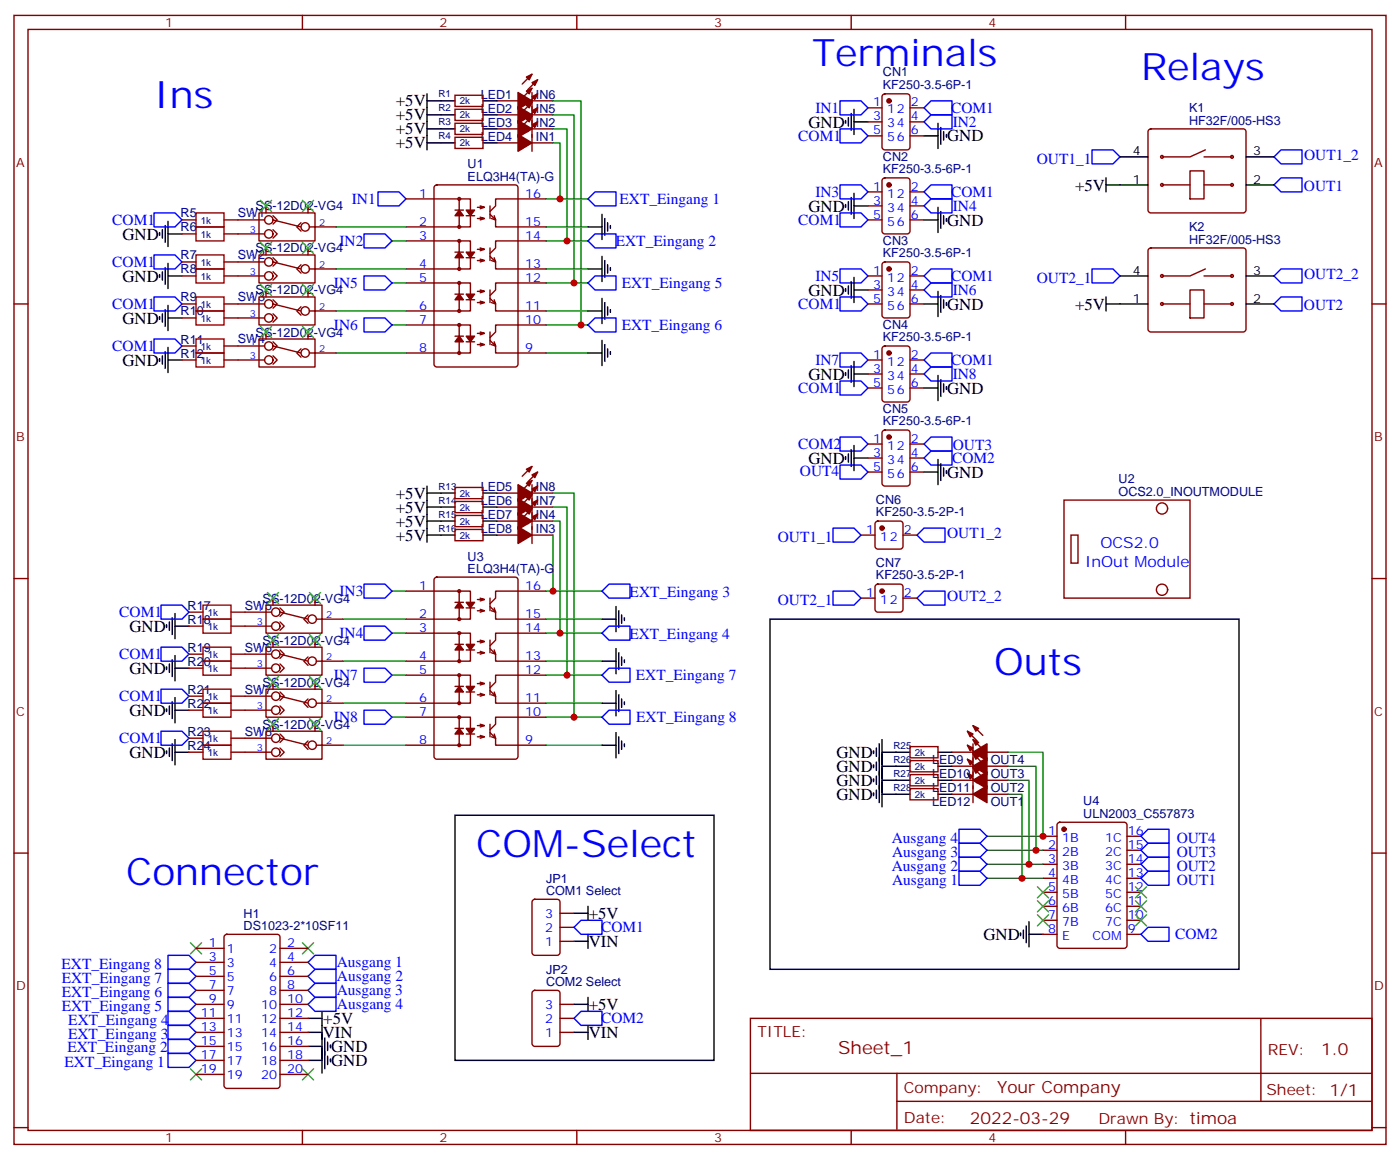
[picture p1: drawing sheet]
<svg xmlns="http://www.w3.org/2000/svg" width="353mm" height="292mm" viewBox="0 0 353 292" stroke-linecap="round" stroke-linejoin="round" font-family="sans-serif">
<g fill="none" stroke="#870000" stroke-width=".35">
<path d="M3.5 3.9h345.7v284.3h-345.7zM7.1 7.4h338.6v277.3h-338.6zM76.2 3.9v3.5M134.1 18.7l-2.5 2.5M145.3 3.9v3.5M214.5 3.9v3.5M283.6 3.9v3.5M114.7 34.6h7v2.8h-7zM114.7 31h7v2.9h-7zM114.7 27.5h7v2.8h-7zM114.7 24h7v2.8h-7zM125.2 25.4h5.3"/>
<path d="M125.2 28.9h5.3M125.2 32.5h5.3M125.2 36h5.3M134.1 23.3v14.8M134.1 25.4h5.2M134.1 28.9h5.2M134.1 22.2l-2.5 2.5M134.1 32.5h5.2M134.1 25.8l-2.5 2.4M134.1 36h5.2M134.1 29.3l-2.5 2.5M135.5 20.1l-2.5 2.5"/>
<path d="M135.5 23.6l-2.5 2.5M135.5 27.2l-2.5 2.4M135.5 30.7l-2.5 2.5M218.7 27.2h3.5M218.7 34.2h3.5M218.7 30.7h3.5M222.5 23.8l.5-.2h5.6a.71 .71 0 0 1 .7 .7l-.1 13-.6 .4h-5.6l-.5-.2-.3-.5v-12.7zM229.3 27.2h3.5M229.3 34.2h3.5M229.3 30.7h3.5M289.5 32.7l.5-.2h23.3a.71 .71 0 0 1 .7 .7v19.7l-.3 .5-.4 .2h-23.3l-.5-.2-.2-.5v-19.7zM303.4 39.5h7"/>
<path d="M303.7 37.7l-3.8 1.8h-7.1M45.9 55.4h3.5M45.9 58.9h3.5M56.4 55.4h10.3M56.4 58.9h10.3M65.3 53.6h14.1v7.1h-14.1zM67 51.9v1.7M68.8 54.3l1 1.1-1 1M68.8 57.9l1 1-1 1.1M68.8 55.4l7 1.8M75.8 56.1l-1 1.1 1 1M77.6 51.9v1.7"/>
<path d="M78 57.2h6.7M102.3 50.1h13.4v7.1h-13.4M109.6 46.8l.5-.2h19.7a.71 .71 0 0 1 .7 .7v44.7l-.7 .4h-19.7l-.5-.2-.2-.5v-44.4zM114.7 52.9h2.1M115.7 50.1h2.8v7.1h-2.8M117.5 54.3h2.1M121 51.9l1.1 .3h-1.8M121 54.7l1.1 .3h-1.8M122.1 52.2l-1.1 .4M122.1 55l-1.1 .4M123.5 54l1.4 1.4-.4-1.1M123.5 51.9v3.1"/>
<path d="M123.8 55l1.1 .4v1.8h12.7M137.6 50.1h-12.7v1.8l-1.4 1.4M218.7 55.4h3.5M218.7 48.3h3.5M218.7 51.9h3.5M222.5 45l.5-.2h5.6a.71 .71 0 0 1 .7 .7l-.1 13-.6 .4h-5.6l-.5-.2-.3-.5v-12.7zM229.3 55.4h3.5M229.3 48.3h3.5M229.3 51.9h3.5M292.8 46.6h7.1M299.9 43h3.5v7.1h-3.5zM303.4 46.6h7"/>
<path d="M3.5 76.6h3.6M45.9 76.6h3.5M45.9 66h3.5M45.9 69.5h3.5M56.4 76.6h10.3M56.4 66h10.3M56.4 69.5h10.3M65.3 64.2h14.1v7.1h-14.1zM65.3 74.8h14.1v7h-14.1zM67 62.4v1.8M67 73v1.8M68.8 64.9l1 1.1-1 1"/>
<path d="M68.8 68.4l1 1.1-1 1.1M68.8 75.5l1 1.1-1 1M68.8 79l1 1.1-1 1M68.8 66l7 1.7M68.8 76.6l7 1.7M75.8 66.7l-1 1 1 1.1M75.8 77.3l-1 1 1 1.1M77.6 62.4v1.8M77.6 73v1.8M78 67.7h6.7M78 78.3h6.7M102.3 60.7h13.4v7h-13.4"/>
<path d="M102.3 71.3h13.4v7h-13.4M114.7 63.5h2.1M114.7 74.1h2.1M115.7 60.7h2.8v7h-2.8M115.7 71.3h2.8v7h-2.8M117.5 64.9h2.1M117.5 75.5h2.1M121 62.4l1.1 .4h-1.8M121 65.3l1.1 .3h-1.8M121 73l1.1 .4h-1.8M121 75.8l1.1 .4h-1.8M122.1 62.8l-1.1 .3"/>
<path d="M122.1 65.6l-1.1 .4M122.1 73.4l-1.1 .3M122.1 76.2l-1.1 .4M123.5 64.6l1.4 1.4-.4-1.1M123.5 75.1l1.4 1.5-.4-1.1M123.5 62.4v3.2M123.5 73v3.2M123.8 65.6l1.1 .4v1.7h12.7M123.8 76.2l1.1 .4v1.7h12.7M137.6 60.7h-12.7v1.7l-1.4 1.5M137.6 71.3h-12.7v1.7l-1.4 1.4M218.7 76.6h3.5"/>
<path d="M218.7 69.5h3.5M218.7 73h3.5M222.5 66.2l.5-.2h5.6a.71 .71 0 0 1 .7 .7l-.1 12.9-.6 .5h-5.6l-.5-.3-.3-.4v-12.7zM229.3 76.6h3.5M229.3 69.5h3.5M229.3 73h3.5M289.5 62.6l.5-.2h23.3a.71 .71 0 0 1 .7 .7v19.8l-.3 .5-.4 .2h-23.3l-.5-.2-.2-.5v-19.8zM292.8 76.6h7.1M299.9 73h3.5v7.1h-3.5zM303.4 76.6h7M303.4 69.5h7M303.7 67.7l-3.8 1.8h-7.1"/>
<path d="M345.7 76.6h3.5M45.9 80.1h3.5M45.9 87.1h3.5M45.9 90.7h3.5M56.4 80.1h10.3M56.4 87.1h10.3M56.4 90.7h10.3M65.3 85.4h14.1v7h-14.1zM67 83.6v1.8M68.8 86.1l1 1-1 1.1M68.8 89.6l1 1.1-1 1M68.8 87.1l7 1.8"/>
<path d="M75.8 87.8l-1 1.1 1 1.1M77.6 83.6v1.8M78 88.9h6.7M102.3 81.8h13.4v7.1h-13.4M114.7 84.7h2.1M115.7 81.8h2.8v7.1h-2.8M117.5 86.1h2.1M121 83.6l1.1 .4h-1.8M121 86.4l1.1 .4h-1.8M122.1 84l-1.1 .3M122.1 86.8l-1.1 .3M123.5 85.7l1.4 1.4-.4-1"/>
<path d="M123.5 83.6v3.2M123.8 86.8l1.1 .3v1.8h12.7M137.6 81.8h-12.7v1.8l-1.4 1.4M218.7 90.7h3.5M218.7 97.7h3.5M218.7 94.2h3.5M222.5 87.3l.5-.2h5.6a.71 .71 0 0 1 .7 .7l-.1 13-.6 .4h-5.6l-.5-.2-.3-.5v-12.7zM229.3 90.7h3.5M229.3 97.7h3.5M229.3 94.2h3.5M134.1 117.5l-2.5 2.4M135.5 118.9l-2.5 2.5"/>
<path d="M218.7 111.8h3.5M218.7 118.9h3.5M218.7 115.4h3.5M222.5 108.5l.5-.2h5.6a.71 .71 0 0 1 .7 .7l-.1 13-.6 .4h-5.6l-.5-.2-.3-.5v-12.7zM229.3 111.8h3.5M229.3 118.9h3.5M229.3 115.4h3.5M114.7 133.4h7v2.8h-7zM114.7 129.8h7v2.8h-7zM114.7 126.3h7v2.8h-7zM114.7 122.8h7v2.8h-7zM125.2 134.8h5.3"/>
<path d="M125.2 131.2h5.3M125.2 127.7h5.3M125.2 124.2h5.3M134.1 134.8h5.2M134.1 128.1l-2.5 2.4M134.1 122.1v14.8M134.1 131.2h5.2M134.1 124.5l-2.5 2.5M134.1 127.7h5.2M134.1 121l-2.5 2.5M134.1 124.2h5.2M135.5 129.5l-2.5 2.4"/>
<path d="M135.5 125.9l-2.5 2.5M135.5 122.4l-2.5 2.5M217 134.8h3.5M220.7 131.4l.5-.2h5.6a.71 .71 0 0 1 .7 .7v5.7l-.2 .5-.5 .2h-5.6l-.5-.2-.2-.5v-5.7zM227.5 134.8h3.6M268.1 125.9h31.8v24.7h-31.8zM269.9 134.8h1.7v7h-1.7zM3.5 145.7h3.6M47.6 154.2h3.6M47.6 157.7h3.6M58.2 154.2h10.2M58.2 157.7h10.2"/>
<path d="M67 152.4h14.1v7.1h-14.1zM68.8 150.6v1.8M70.6 153.1l1 1.1-1 1M70.6 156.6l1 1.1-1 1.1M70.6 154.2l7 1.7M77.6 154.9l-1 1 1 1.1M79.4 150.6v1.8M79.7 155.9h6.7M102.3 148.9h13.4v7h-13.4M102.3 159.5h13.4v7h-13.4M109.6 145.6l.5-.3h19.7a.71 .71 0 0 1 .7 .8v44.7l-.7 .4h-19.7l-.5-.2-.2-.5v-44.4zM114.7 151.7h2.1"/>
<path d="M115.7 148.9h2.8v7h-2.8M115.7 159.5h2.8v7h-2.8M117.5 153.1h2.1M121 150.6l1.1 .4h-1.8M121 153.5l1.1 .3h-1.8M122.1 151l-1.1 .3M122.1 153.8l-1.1 .4M123.5 152.8l1.4 1.4-.4-1.1M123.5 150.6v3.2M123.8 153.8l1.1 .4v1.7h12.7M137.6 148.9h-12.7v1.7l-1.4 1.4M137.6 159.5h-12.7v1.7l-1.4 1.4"/>
<path d="M217 150.6h3.5M220.7 147.3l.5-.2h5.6a.71 .71 0 0 1 .7 .7v5.7l-.2 .5-.5 .2h-5.6l-.5-.3-.2-.4v-5.7zM227.5 150.6h3.6M345.7 145.7h3.5M47.6 175.3h3.6M47.6 178.9h3.6M47.6 164.7h3.6M47.6 168.3h3.6M58.2 175.3h10.2M58.2 178.9h10.2M58.2 164.7h10.2M58.2 168.3h10.2"/>
<path d="M67 173.6h14.1v7h-14.1zM67 163h14.1v7h-14.1zM68.8 161.2v1.8M68.8 171.8v1.8M70.6 174.3l1 1-1 1.1M70.6 177.8l1 1.1-1 1M70.6 163.7l1 1-1 1.1M70.6 167.2l1 1.1-1 1M70.6 175.3l7 1.8M70.6 164.7l7 1.8M77.6 176l-1 1.1 1 1.1M77.6 165.5l-1 1 1 1.1"/>
<path d="M79.4 161.2v1.8M79.4 171.8v1.8M79.7 166.5h6.7M79.7 177.1h6.7M102.3 170h13.4v7.1h-13.4M114.7 162.3h2.1M114.7 172.9h2.1M115.7 170h2.8v7.1h-2.8M117.5 163.7h2.1M117.5 174.3h2.1M121 161.2l1.1 .4h-1.8M121 164l1.1 .4h-1.8"/>
<path d="M121 171.8l1.1 .4h-1.8M121 174.6l1.1 .4h-1.8M122.1 161.6l-1.1 .3M122.1 164.4l-1.1 .3M122.1 172.2l-1.1 .3M122.1 175l-1.1 .3M123.5 163.3l1.4 1.4-.4-1M123.5 173.9l1.4 1.4-.4-1M123.5 161.2v3.2M123.5 171.8v3.2M123.8 164.4l1.1 .3v1.8h12.7M123.8 175l1.1 .3v1.8h12.7"/>
<path d="M137.6 170h-12.7v1.8l-1.4 1.4M47.6 189.4h3.6M47.6 185.9h3.6M58.2 189.4h10.2M58.2 185.9h10.2M67 184.2h14.1v7h-14.1zM68.8 182.4v1.8M70.6 184.9l1 1-1 1.1M70.6 188.4l1 1-1 1.1M70.6 185.9l7 1.8M77.6 186.6l-1 1.1 1 1M79.4 182.4v1.8"/>
<path d="M79.7 187.7h6.7M102.3 180.6h13.4v7.1h-13.4M114.7 183.4h2.1M115.7 180.6h2.8v7.1h-2.8M117.5 184.9h2.1M121 182.4l1.1 .3h-1.8M121 185.2l1.1 .4h-1.8M122.1 182.7l-1.1 .4M122.1 185.6l-1.1 .3M123.5 184.5l1.4 1.4-.4-1M123.5 182.4v3.2M123.8 185.6l1.1 .3v1.8h12.7"/>
<path d="M137.6 180.6h-12.7v1.8l-1.4 1.4M229.3 198.6h7.1v2.8h-7.1zM229.3 195.1h7.1v2.8h-7.1zM229.3 191.6h7.1v2.8h-7.1zM229.3 188h7.1v2.9h-7.1zM239.9 196.5h5.3M239.9 193h5.3M239.9 189.4h5.3M243.8 194.7l2.4 2.5M243.8 191.2l2.4 2.5M243.8 187.7l2.4 2.4M243.8 184.2l2.4 2.4"/>
<path d="M245.2 193.3l2.4 2.5M245.2 187.3v14.8M245.2 189.8l2.4 2.5M245.2 186.3l2.4 2.4M245.2 182.7l2.4 2.5M248.7 196.5h5.3M248.7 193h5.3M248.7 189.4h5.3M3.5 214.8h3.6M239.9 200h5.3M248.7 200h5.3M262.8 210.6h3.5"/>
<path d="M262.8 214.1h3.5M262.8 217.7h3.5M266.6 207.3l.5-.2h16.2a.71 .71 0 0 1 .7 .7l-.1 30.6-.6 .4h-16.2l-.5-.2-.3-.5v-30.3zM284 210.6h3.5M284 214.1h3.5M284 217.7h3.5M345.7 214.8h3.5M49.4 238.8h7M56.7 235.5l.4-.2h12.7a.71 .71 0 0 1 .8 .7l-.1 37.7-.7 .4h-12.7l-.4-.2-.3-.5v-37.4zM70.6 238.8h7M134.3 226.7l.5-.2h5.6a.71 .71 0 0 1 .7 .7l-.1 13-.6 .4h-5.6l-.5-.2-.2-.5v-12.7zM141.1 230h3.5"/>
<path d="M141.1 237.1h3.5M141.1 233.5h3.5M262.8 221.2h3.5M262.8 224.7h3.5M262.8 228.2h3.5M262.8 231.8h3.5M262.8 235.3h3.5M284 221.2h3.5M284 224.7h3.5M284 228.2h3.5M284 231.8h3.5M284 235.3h3.5"/>
<path d="M49.4 252.9h7M49.4 260h7M49.4 256.5h7M49.4 242.4h7M49.4 245.9h7M49.4 249.4h7M70.6 252.9h7M70.6 260h7M70.6 256.5h7M70.6 242.4h7M70.6 245.9h7M70.6 249.4h7"/>
<path d="M134.3 249.6l.5-.2h5.6a.71 .71 0 0 1 .7 .7l-.1 13-.6 .4h-5.6l-.5-.2-.2-.5v-12.7zM141.1 252.9h3.5M141.1 260h3.5M141.1 256.5h3.5M189.1 256.5h156.6v28.2h-156.6zM317.7 256.5v20.9M49.4 263.5h7M49.4 267.1h7M49.4 270.6h7M70.6 263.5h7M70.6 267.1h7M70.6 270.6h7"/>
<path d="M189.1 270.3h156.5M226 277.4h119.6M226 270.3v14.1M3.5 284h3.6M76.2 284.7v3.5M145.3 284.7v3.5M214.5 284.7v3.5M283.6 284.7v3.5M345.7 284h3.5"/>
<circle cx="292.8" cy="39.5" r=".35"/>
<circle cx="310.4" cy="39.5" r=".35"/>
<circle cx="67.7" cy="55.4" r="1.06"/>
<circle cx="67.7" cy="58.9" r="1.06"/>
<circle cx="76.9" cy="57.1" r="1.06"/>
<circle cx="115.7" cy="57.2" r=".35"/>
<circle cx="115.7" cy="50.1" r=".35"/>
<circle cx="292.8" cy="46.6" r=".35"/>
<circle cx="310.4" cy="46.6" r=".35"/>
<circle cx="67.7" cy="69.5" r="1.06"/>
<circle cx="67.7" cy="66" r="1.06"/>
<circle cx="67.7" cy="76.6" r="1.06"/>
<circle cx="76.9" cy="67.7" r="1.06"/>
<circle cx="76.9" cy="78.3" r="1.06"/>
<circle cx="115.7" cy="71.3" r=".35"/>
<circle cx="115.7" cy="60.7" r=".35"/>
<circle cx="115.7" cy="78.3" r=".35"/>
<circle cx="115.7" cy="67.7" r=".35"/>
<circle cx="292.8" cy="76.6" r=".35"/>
<circle cx="292.8" cy="69.5" r=".35"/>
<circle cx="310.4" cy="69.5" r=".35"/>
<circle cx="310.4" cy="76.6" r=".35"/>
<circle cx="67.7" cy="87.1" r="1.06"/>
<circle cx="67.7" cy="90.7" r="1.06"/>
<circle cx="67.7" cy="80.1" r="1.06"/>
<circle cx="76.9" cy="88.9" r="1.06"/>
<circle cx="115.7" cy="88.9" r=".35"/>
<circle cx="115.7" cy="81.8" r=".35"/>
<circle cx="292.8" cy="128.1" r="1.41"/>
<circle cx="69.5" cy="157.7" r="1.06"/>
<circle cx="69.5" cy="154.2" r="1.06"/>
<circle cx="78.7" cy="155.9" r="1.06"/>
<circle cx="115.7" cy="159.5" r=".35"/>
<circle cx="115.7" cy="155.9" r=".35"/>
<circle cx="115.7" cy="148.9" r=".35"/>
<circle cx="292.8" cy="148.5" r="1.41"/>
<circle cx="69.5" cy="175.3" r="1.06"/>
<circle cx="69.5" cy="164.7" r="1.06"/>
<circle cx="69.5" cy="168.3" r="1.06"/>
<circle cx="69.5" cy="178.9" r="1.06"/>
<circle cx="78.7" cy="177.1" r="1.06"/>
<circle cx="78.7" cy="166.5" r="1.06"/>
<circle cx="115.7" cy="177.1" r=".35"/>
<circle cx="115.7" cy="170" r=".35"/>
<circle cx="115.7" cy="166.5" r=".35"/>
<circle cx="69.5" cy="185.9" r="1.06"/>
<circle cx="69.5" cy="189.4" r="1.06"/>
<circle cx="78.7" cy="187.7" r="1.06"/>
<circle cx="115.7" cy="187.7" r=".35"/>
<circle cx="115.7" cy="180.6" r=".35"/>
</g>
<g fill="none" stroke="#008700" stroke-width=".35">
<path d="M139.3 25.4h7.1v56.4M139.3 28.9h5.3v42.4M139.3 32.5h3.6v28.2M139.3 36h1.8v14.1h-3.5M84.7 57.2h17.6M137.6 57.2h10.6M141.1 50.1h7.1M84.7 78.3h17.6M84.7 67.7h17.6M98.8 71.3h3.5M98.8 60.7h3.5M137.6 78.3h10.6"/>
<path d="M137.6 71.3h10.6M137.6 67.7h10.6M137.6 60.7h10.6M84.7 88.9h17.6M98.8 81.8h3.5M137.6 88.9h10.6M137.6 81.8h10.6M139.3 134.8v14.1h-1.7M139.3 131.2h1.8v28.3M139.3 127.7h3.6v42.3M139.3 124.2h5.3v56.4M86.4 155.9h15.9"/>
<path d="M98.8 159.5h3.5M98.8 148.9h3.5M137.6 159.5h14.1M137.6 155.9h14.1M139.3 148.9h12.4M86.4 177.1h15.9M86.4 166.5h15.9M98.8 170h3.5M137.6 177.1h14.1M137.6 170h14.1M137.6 166.5h14.1M86.4 187.7h15.9"/>
<path d="M98.8 180.6h3.5M137.6 187.7h14.1M137.6 180.6h14.1M254 189.4h8.8v21.2h-14.1M254 193h7.1v21.1M254 196.5h5.3v21.2M248.7 217.7h14.1M248.7 214.1h14.1M254 200h3.5v21.2M248.7 221.2h14.1"/>
</g>
<g fill="none" stroke="#00f" stroke-width=".35">
<path d="M211.7 25.4h5.3l1.7 1.8-1.7 1.7h-5.3zM211.7 32.5h5.3l1.7 1.7-1.7 1.8h-5.3zM232.8 27.2l1.8-1.8h5.3v3.5h-5.3zM232.8 30.7l1.8-1.8h5.3v3.6h-5.3zM275.2 37.7h5.3l1.7 1.8-1.7 1.8h-5.3zM321 39.5l1.8-1.8h5.3v3.6h-5.3zM38.8 53.6h5.3l1.8 1.8-1.8 1.8h-5.3zM91.7 58.9h5.3l1.8 1.8-1.8 1.7h-5.3zM95.2 48.3h5.3l1.8 1.8-1.8 1.8h-5.3zM149.9 48.3h5.3v3.6h-5.3l-1.7-1.8zM149.9 58.9h5.3v3.5h-5.3l-1.7-1.7zM211.7 46.6h5.3l1.7 1.7-1.7 1.8h-5.3z"/>
<path d="M211.7 53.6h5.3l1.7 1.8-1.7 1.8h-5.3zM232.8 51.9l1.8-1.8h5.3v3.5h-5.3zM234.6 46.6h5.3v3.5h-5.3l-1.8-1.8zM322.8 44.8h5.3v3.5h-5.3l-1.8-1.7zM38.8 74.8h5.3l1.8 1.8-1.8 1.7h-5.3zM38.8 64.2h5.3l1.8 1.8-1.8 1.7h-5.3zM91.7 69.5h5.3l1.8 1.8-1.8 1.7h-5.3zM149.9 69.5h5.3v3.5h-5.3l-1.7-1.7zM211.7 67.7h5.3l1.7 1.8-1.7 1.8h-5.3zM211.7 74.8h5.3l1.7 1.8-1.7 1.7h-5.3zM232.8 73l1.8-1.7h5.3v3.5h-5.3zM234.6 67.7h5.3v3.6h-5.3l-1.8-1.8z"/>
<path d="M275.2 67.7h5.3l1.7 1.8-1.7 1.8h-5.3zM321 69.5l1.8-1.8h5.3v3.6h-5.3zM322.8 74.8h5.3v3.5h-5.3l-1.8-1.7zM38.8 85.4h5.3l1.8 1.7-1.8 1.8h-5.3zM91.7 80.1h5.3l1.8 1.7-1.8 1.8h-5.3zM149.9 80.1h5.3v3.5h-5.3l-1.7-1.8zM211.7 88.9h5.3l1.7 1.8-1.7 1.7h-5.3zM211.7 96h5.3l1.7 1.7-1.7 1.8h-5.3zM232.8 94.2l1.8-1.8h5.3v3.6h-5.3zM234.6 88.9h5.3v3.5h-5.3l-1.8-1.7zM211.7 110.1h5.3l1.7 1.7-1.7 1.8h-5.3zM211.7 117.1h5.3l1.7 1.8-1.7 1.8h-5.3z"/>
<path d="M232.8 115.4l1.8-1.8h5.3v3.5h-5.3zM234.6 110.1h5.3v3.5h-5.3l-1.8-1.8zM209.9 133h5.3l1.8 1.8-1.8 1.7h-5.3zM231.1 134.8l1.7-1.8h5.3v3.5h-5.3zM40.6 152.4h5.3l1.7 1.8-1.7 1.7h-5.3zM91.7 147.1h5.3l1.8 1.8-1.8 1.7h-5.3zM91.7 157.7h5.3l1.8 1.8-1.8 1.7h-5.3zM153.5 147.1h5.2v3.5h-5.2l-1.8-1.7zM153.5 157.7h5.2v3.5h-5.2l-1.8-1.7zM209.9 148.9h5.3l1.8 1.7-1.8 1.8h-5.3zM231.1 150.6l1.7-1.7h5.3v3.5h-5.3zM40.6 173.6h5.3l1.7 1.7-1.7 1.8h-5.3z"/>
<path d="M40.6 163h5.3l1.7 1.7-1.7 1.8h-5.3zM91.7 178.9h5.3l1.8 1.7-1.8 1.8h-5.3zM91.7 168.3h5.3l1.8 1.7-1.8 1.8h-5.3zM153.5 168.3h5.2v3.5h-5.2l-1.8-1.8zM153.5 178.9h5.2v3.5h-5.2l-1.8-1.8zM40.6 184.2h5.3l1.7 1.7-1.7 1.8h-5.3zM241.7 219.4h5.2l1.8 1.8-1.8 1.8h-5.2zM241.7 215.9h5.2l1.8 1.8-1.8 1.7h-5.2zM241.7 212.4h5.2l1.8 1.7-1.8 1.8h-5.2zM241.7 208.8h5.2l1.8 1.8-1.8 1.8h-5.2zM287.5 217.7l1.8-1.8h5.3v3.5h-5.3zM287.5 214.1l1.8-1.7h5.3v3.5h-5.3z"/>
<path d="M289.3 219.4h5.3v3.6h-5.3l-1.8-1.8zM289.3 208.8h5.3v3.6h-5.3l-1.8-1.8zM144.6 233.5l1.8-1.7h5.3v3.5h-5.3zM287.5 235.3l1.8-1.8h5.3v3.6h-5.3zM42.3 258.2h5.3l1.8 1.8-1.8 1.8h-5.3zM42.3 254.7h5.3l1.8 1.8-1.8 1.7h-5.3zM42.3 251.2h5.3l1.8 1.7-1.8 1.8h-5.3zM42.3 247.7h5.3l1.8 1.7-1.8 1.8h-5.3zM42.3 244.1h5.3l1.8 1.8-1.8 1.8h-5.3zM42.3 240.6h5.3l1.8 1.8-1.8 1.7h-5.3zM79.4 247.7h5.3v3.5h-5.3l-1.8-1.8zM79.4 251.2h5.3v3.5h-5.3l-1.8-1.8z"/>
<path d="M79.4 244.1h5.3v3.6h-5.3l-1.8-1.8zM79.4 240.6h5.3v3.5h-5.3l-1.8-1.7zM146.4 254.7h5.3v3.5h-5.3l-1.8-1.7zM42.3 265.3h5.3l1.8 1.8-1.8 1.7h-5.3zM42.3 261.8h5.3l1.8 1.7-1.8 1.8h-5.3z"/>
</g>
<g fill="none" stroke="#000" stroke-width=".35">
<path d="M107.6 36h7.1M107.6 32.5h7.1M107.6 28.9h7.1M107.6 25.4h7.1M107.6 23.6v14.1M121.7 36h3.5M121.7 32.5h3.5M121.7 28.9h3.5M121.7 25.4h3.5M213.1 30.3v.7M213.8 29.6v2.2M214.5 28.6v4.2"/>
<path d="M215.2 27.5v6.4M215.2 30.7h3.5M232.8 34.2h3.6M236.4 31v6.4M237.1 32.1v4.2M237.8 33.2v2.1M238.5 33.9v.7M282.2 39.5h7.1M314 39.5h7M40.2 58.6v.7M40.9 57.9v2.1M41.6 56.8v4.2"/>
<path d="M42.3 55.7v6.4M42.3 58.9h3.6M148.2 57.2h3.5M151.7 54v6.3M152.4 55v4.3M153.1 56.1v2.1M153.8 56.8v.7M213.1 51.5v.7M213.8 50.8v2.1M214.5 49.7v4.3M215.2 51.9h3.5M215.2 48.7v6.3"/>
<path d="M232.8 55.4h3.6M236.4 52.2v6.4M237.1 53.3v4.2M237.8 54.3v2.1M238.5 55v.7M278.7 44.8v3.5M278.7 46.6h10.6M314 46.6h7M40.2 69.1v.8M40.2 79.7v.7M40.9 68.4v2.2M40.9 79v2.1"/>
<path d="M41.6 67.4v4.2M41.6 78v4.2M42.3 69.5h3.6M42.3 66.3v6.4M42.3 76.9v6.4M148.2 78.3h3.5M148.2 67.7h3.5M151.7 64.6v6.3M151.7 75.1v6.4M152.4 65.6v4.3M152.4 76.2v4.2M153.1 66.7v2.1"/>
<path d="M153.1 77.3v2.1M153.8 67.4v.7M153.8 78v.7M213.1 72.7v.7M213.8 72v2.1M214.5 70.9v4.2M215.2 69.9v6.3M215.2 73h3.5M232.8 76.6h3.6M236.4 73.4v6.3M237.1 74.4v4.3M237.8 75.5v2.1"/>
<path d="M238.5 76.2v.7M278.7 76.6h10.6M278.7 74.8v3.5M282.2 69.5h7.1M314 76.6h7M314 69.5h7M40.2 90.3v.7M40.9 89.6v2.1M41.6 88.5v4.3M42.3 90.7h3.6M42.3 87.5v6.3M42.3 80.1h3.6"/>
<path d="M148.2 88.9h3.5M151.7 85.7v6.4M152.4 86.8v4.2M153.1 87.8v2.2M153.8 88.5v.8M213.1 93.8v.7M213.8 93.1v2.2M214.5 92.1v4.2M215.2 91v6.4M215.2 94.2h3.5M232.8 97.7h3.6M236.4 94.5v6.4"/>
<path d="M237.1 95.6v4.2M237.8 96.7v2.1M238.5 97.4v.7M213.1 115v.7M213.8 114.3v2.1M214.5 113.2v4.3M215.2 112.2v6.3M215.2 115.4h3.5M232.8 118.9h3.6M236.4 115.7v6.4M237.1 116.8v4.2M237.8 117.8v2.1"/>
<path d="M238.5 118.5v.7M107.6 122.4v14.1M107.6 134.8h7.1M107.6 131.2h7.1M107.6 127.7h7.1M107.6 124.2h7.1M121.7 134.8h3.5M121.7 131.2h3.5M121.7 127.7h3.5M121.7 124.2h3.5M42 157.3v.7M42.7 156.6v2.2"/>
<path d="M43.4 155.6v4.2M44.1 154.5v6.4M44.1 157.7h3.5M151.7 155.9h3.5M155.2 152.8v6.3M155.9 153.8v4.2M156.6 154.9v2.1M157.3 155.6v.7M194 155.9h118.2v88.2h-118.2zM42 167.9v.7M42 178.5v.7M42.7 167.2v2.1"/>
<path d="M42.7 177.8v2.1M43.4 166.2v4.2M43.4 176.7v4.3M44.1 165.1v6.4M44.1 175.7v6.3M44.1 178.9h3.5M44.1 168.3h3.5M151.7 166.5h3.5M151.7 177.1h3.5M155.2 163.3v6.4M155.2 173.9v6.4M155.9 164.4v4.2"/>
<path d="M155.9 175v4.2M156.6 165.5v2.1M156.6 176v2.2M157.3 166.2v.7M157.3 176.7v.7M42 189.1v.7M42.7 188.4v2.1M43.4 187.3v4.3M44.1 189.4h3.5M44.1 186.3v6.3M151.7 187.7h3.5M155.2 184.5v6.4"/>
<path d="M155.9 185.6v4.2M156.6 186.6v2.1M157.3 187.3v.7M220.1 189.1v.7M220.1 192.6v.7M220.1 196.1v.8M220.1 199.7v.7M220.8 188.4v2.1M220.8 191.9v2.1M220.8 195.4v2.2M220.8 199v2.1M221.5 187.3v14.8"/>
<path d="M222.2 189.4h7.1M222.2 186.3v16.9M222.2 193h7.1M222.2 196.5h7.1M236.4 189.4h3.5M236.4 193h3.5M236.4 196.5h3.5M114.7 205.3h65.2v61.8h-65.2zM222.2 200h7.1M236.4 200h3.5M144.6 237.1h3.6M144.6 230h3.6"/>
<path d="M148.2 228.2v3.6M148.2 235.3v3.5M257.2 235v.7M257.9 234.2v2.2M258.6 233.2v4.2M259.3 235.3h3.5M259.3 232.1v6.4M77.6 260h3.5M77.6 256.5h3.5M81.1 254.7v15.5M144.6 252.9h3.6M144.6 260h3.6"/>
<path d="M148.2 251.2v3.5M148.2 258.2v3.6M77.6 263.5h3.5M77.6 267.1h3.5M81.8 261.4v7.8M82.5 262.5v2.1M82.5 266v2.1M83.3 263.2v.7M83.3 266.7v.7"/>
</g>
<g fill="#870000" stroke="#870000" stroke-width=".35">
<path d="M245.2 200l3.5-2.1v4.2z"/>
<path d="M243.8 194.7l1.4 .7-.7 .7z"/>
<path d="M245.2 193.3l1.4 .7-.7 .7z"/>
<path d="M245.2 196.5l3.5-2.1v4.2z"/>
<path d="M243.8 191.2l1.4 .7-.7 .7z"/>
<path d="M245.2 189.8l1.4 .7-.7 .7z"/>
<path d="M245.2 193l3.5-2.1v4.2z"/>
<path d="M243.8 187.7l1.4 .7-.7 .7z"/>
<path d="M245.2 186.3l1.4 .7-.7 .7z"/>
<path d="M245.2 189.4l3.5-2.1v4.3z"/>
<path d="M243.8 184.2l1.4 .7-.7 .7z"/>
<path d="M245.2 182.7l1.4 .7-.7 .8z"/>
<path d="M130.5 132.6l3.6 2.2-3.6 2.1z"/>
<path d="M134.1 130.2l1.4-.7-.7 1.4z"/>
<path d="M132.6 128.8l1.5-.7-.8 1.4z"/>
<path d="M130.5 129.1l3.6 2.1-3.6 2.2z"/>
<path d="M134.1 126.6l1.4-.7-.7 1.5z"/>
<path d="M132.6 125.2l1.5-.7-.8 1.4z"/>
<path d="M130.5 125.6l3.6 2.1-3.6 2.1z"/>
<path d="M134.1 123.1l1.4-.7-.7 1.4z"/>
<path d="M132.6 121.7l1.5-.7-.8 1.4z"/>
<path d="M130.5 122.1l3.6 2.1-3.6 2.1z"/>
<path d="M134.1 119.6l1.4-.7-.7 1.4z"/>
<path d="M132.6 118.2l1.5-.7-.8 1.4z"/>
<path d="M130.5 23.3l3.6 2.1-3.6 2.1z"/>
<path d="M134.1 20.8l1.4-.7-.7 1.4z"/>
<path d="M132.6 19.4l1.5-.7-.8 1.4z"/>
<path d="M130.5 26.8l3.6 2.1-3.6 2.1z"/>
<path d="M134.1 24.3l1.4-.7-.7 1.4z"/>
<path d="M132.6 22.9l1.5-.7-.8 1.4z"/>
<path d="M130.5 30.3l3.6 2.2-3.6 2.1z"/>
<path d="M134.1 27.9l1.4-.7-.7 1.4z"/>
<path d="M132.6 26.5l1.5-.7-.8 1.4z"/>
<path d="M130.5 33.9l3.6 2.1-3.6 2.1z"/>
<path d="M134.1 31.4l1.4-.7-.7 1.4z"/>
<path d="M132.6 30l1.5-.7-.8 1.4z"/>
<path d="M115.7 151.7l1.1 1.4h-2.1z"/>
<path d="M117.5 151.7h2.1l-1.1 1.4z"/>
<path d="M115.7 162.3l1.1 1.4h-2.1z"/>
<path d="M117.5 162.3h2.1l-1.1 1.4z"/>
<path d="M115.7 172.9l1.1 1.4h-2.1z"/>
<path d="M117.5 172.9h2.1l-1.1 1.4z"/>
<path d="M115.7 183.4l1.1 1.5h-2.1z"/>
<path d="M117.5 183.4h2.1l-1.1 1.5z"/>
<path d="M115.7 52.9l1.1 1.4h-2.1z"/>
<path d="M117.5 52.9h2.1l-1.1 1.4z"/>
<path d="M115.7 63.5l1.1 1.4h-2.1z"/>
<path d="M117.5 63.5h2.1l-1.1 1.4z"/>
<path d="M115.7 74.1l1.1 1.4h-2.1z"/>
<path d="M117.5 74.1h2.1l-1.1 1.4z"/>
<path d="M115.7 84.7l1.1 1.4h-2.1z"/>
<path d="M117.5 84.7h2.1l-1.1 1.4z"/>
<circle cx="268.1" cy="208.8" r=".53"/>
<circle cx="224" cy="25.4" r=".53"/>
<circle cx="224" cy="46.6" r=".53"/>
<circle cx="224" cy="67.7" r=".53"/>
<circle cx="224" cy="88.9" r=".53"/>
<circle cx="224" cy="110.1" r=".53"/>
<circle cx="222.2" cy="133" r=".53"/>
<circle cx="222.2" cy="148.9" r=".53"/>
</g>
<g fill="none" stroke="#3c3" stroke-width=".35">
<path d="M65.6 50.4l2.8 2.9M68.4 50.4l-2.8 2.9M76.2 50.4l2.8 2.9M79 50.4l-2.8 2.9M65.6 61l2.8 2.9M65.6 71.6l2.8 2.8M68.4 61l-2.8 2.9M68.4 71.6l-2.8 2.8M76.2 61l2.8 2.9M76.2 71.6l2.8 2.8M79 61l-2.8 2.9M79 71.6l-2.8 2.8"/>
<path d="M65.6 82.2l2.8 2.8M68.4 82.2l-2.8 2.8M76.2 82.2l2.8 2.8M79 82.2l-2.8 2.8M67.4 149.2l2.8 2.8M67.4 159.8l2.8 2.8M70.2 149.2l-2.8 2.8M70.2 159.8l-2.8 2.8M78 159.8l2.8 2.8M78 149.2l2.8 2.8M80.8 149.2l-2.8 2.8M80.8 159.8l-2.8 2.8"/>
<path d="M67.4 170.4l2.8 2.8M70.2 170.4l-2.8 2.8M78 170.4l2.8 2.8M80.8 170.4l-2.8 2.8M67.4 181l2.8 2.8M70.2 181l-2.8 2.8M78 181l2.8 2.8M80.8 181l-2.8 2.8M48 237.4l2.8 2.8M50.8 237.4l-2.8 2.8M76.2 237.4l2.8 2.8M79 237.4l-2.8 2.8"/>
<path d="M261.4 230.4l2.8 2.8M261.4 223.3l2.8 2.8M261.4 226.8l2.8 2.9M264.2 230.4l-2.8 2.8M264.2 223.3l-2.8 2.8M264.2 226.8l-2.8 2.9M286.1 230.4l2.8 2.8M286.1 223.3l2.8 2.8M286.1 226.8l2.8 2.9M288.9 230.4l-2.8 2.8M288.9 223.3l-2.8 2.8M288.9 226.8l-2.8 2.9"/>
<path d="M48 269.2l2.8 2.8M50.8 269.2l-2.8 2.8M76.2 269.2l2.8 2.8M79 269.2l-2.8 2.8"/>
</g>
<g fill="none" stroke="#a10000" stroke-width=".35">
<path d="M49.4 53.6h7v3.6h-7zM49.4 57.2h7v3.5h-7zM49.4 64.2h7v3.5h-7zM49.4 67.7h7v3.6h-7zM49.4 74.8h7v3.5h-7zM49.4 78.3h7v3.5h-7zM49.4 85.4h7v3.5h-7zM49.4 88.9h7v3.5h-7zM51.2 152.4h7v3.5h-7zM51.2 155.9h7v3.6h-7zM51.2 163h7v3.5h-7zM51.2 166.5h7v3.5h-7z"/>
<path d="M51.2 173.6h7v3.5h-7zM51.2 177.1h7v3.5h-7zM51.2 184.2h7v3.5h-7zM51.2 187.7h7v3.5h-7z"/>
</g>
<g fill="#c00">
<circle cx="262.8" cy="210.6" r=".88"/>
<circle cx="261.1" cy="214.1" r=".88"/>
<circle cx="259.3" cy="217.7" r=".88"/>
<circle cx="257.5" cy="221.2" r=".88"/>
<circle cx="139.3" cy="148.9" r=".88"/>
<circle cx="141.1" cy="159.5" r=".88"/>
<circle cx="142.9" cy="170" r=".88"/>
<circle cx="144.6" cy="180.6" r=".88"/>
<circle cx="144.6" cy="71.3" r=".88"/>
<circle cx="142.9" cy="60.7" r=".88"/>
<circle cx="141.1" cy="50.1" r=".88"/>
<circle cx="146.4" cy="81.8" r=".88"/>
</g>
<g font-size="9.5" fill="#00f">
<text x="204.6" y="16.6">Terminals</text>
<text x="287.5" y="20.1">Relays</text>
<text x="38.8" y="27.2">Ins</text>
<text x="250.5" y="170">Outs</text>
<text x="119.9" y="215.9">COM-Select</text>
<text x="31.7" y="223">Connector</text>
</g>
<text font-size="4.6" fill="#800" x="211.2" y="265.5">Sheet_1</text>
<g font-size="4.2">
<text x="99.7" y="26.8">+5V</text>
<text x="99.7" y="30.3">+5V</text>
<text x="99.7" y="33.9">+5V</text>
<text x="203.7" y="32.1">GND</text>
<text x="238.7" y="35.6">GND</text>
<text x="99.7" y="37.4">+5V</text>
<text x="270.9" y="48">+5V</text>
<text x="203.7" y="53.3">GND</text>
<text x="238.7" y="56.8">GND</text>
<text x="30.9" y="60.4">GND</text>
<text x="30.9" y="70.9">GND</text>
<text x="203.7" y="74.5">GND</text>
<text x="238.7" y="78">GND</text>
<text x="270.9" y="78">+5V</text>
<text x="30.9" y="81.5">GND</text>
<text x="30.9" y="92.1">GND</text>
<text x="203.7" y="95.6">GND</text>
<text x="238.7" y="99.1">GND</text>
<text x="203.7" y="116.8">GND</text>
<text x="99.7" y="125.6">+5V</text>
<text x="238.7" y="120.3">GND</text>
<text x="99.7" y="129.1">+5V</text>
<text x="99.7" y="132.6">+5V</text>
<text x="99.7" y="136.2">+5V</text>
<text x="32.6" y="159.1">GND</text>
<text x="32.6" y="169.7">GND</text>
<text x="32.6" y="180.3">GND</text>
<text x="32.6" y="190.9">GND</text>
<text x="210.8" y="190.9">GND</text>
<text x="210.8" y="194.4">GND</text>
<text x="210.8" y="197.9">GND</text>
<text x="210.8" y="201.5">GND</text>
<text x="148.3" y="231.4">+5V</text>
<text x="148.3" y="238.5">VIN</text>
<text x="247.8" y="236.7">GND</text>
<text x="81.5" y="257.9">+5V</text>
<text x="148.3" y="254.3">+5V</text>
<text x="81.4" y="261.4">VIN</text>
<text x="148.3" y="261.4">VIN</text>
<text x="83.5" y="265">GND</text>
<text x="83.5" y="268.5">GND</text>
</g>
<g font-size="4.2" fill="#800">
<text x="332.9" y="265.7">1.0</text>
<text x="251.3" y="275.3">Your Company</text>
<text x="244.3" y="283.1">2022-03-29</text>
</g>
<g font-size="3.9" fill="#00f">
<text x="205.5" y="28.4">IN1</text>
<text x="239.7" y="28.4">COM1</text>
<text x="201.2" y="35.4">COM1</text>
<text x="240.1" y="32">IN2</text>
<text x="261.3" y="41.3">OUT1_1</text>
<text x="328.6" y="40.3">OUT1_2</text>
<text x="88.6" y="51.4">IN1</text>
<text x="156.1" y="51.4">EXT_Eingang 1</text>
<text x="205.5" y="49.6">IN3</text>
<text x="239.7" y="49.6">COM1</text>
<text x="240.1" y="53.1">IN4</text>
<text x="328.6" y="48.1">OUT1</text>
<text x="28.3" y="56.6">COM1</text>
<text x="201.2" y="56.6">COM1</text>
<text x="85.5" y="61.9">IN2</text>
<text x="155.2" y="62">EXT_Eingang 2</text>
<text x="28.3" y="67.2">COM1</text>
<text x="205.5" y="70.8">IN5</text>
<text x="239.7" y="70.7">COM1</text>
<text x="261.3" y="71.3">OUT2_1</text>
<text x="328.6" y="70.2">OUT2_2</text>
<text x="28.3" y="77.8">COM1</text>
<text x="84.2" y="72.5">IN5</text>
<text x="156.7" y="72.5">EXT_Eingang 5</text>
<text x="201.2" y="77.8">COM1</text>
<text x="240.1" y="74.3">IN6</text>
<text x="84.2" y="83.1">IN6</text>
<text x="156.7" y="83.1">EXT_Eingang 6</text>
<text x="328.6" y="78.1">OUT2</text>
<text x="28.3" y="88.3">COM1</text>
<text x="205.5" y="91.9">IN7</text>
<text x="239.7" y="91.9">COM1</text>
<text x="240.1" y="95.5">IN8</text>
<text x="201.2" y="99">COM1</text>
<text x="201.2" y="113.1">COM2</text>
<text x="240.1" y="113.4">OUT3</text>
<text x="201.6" y="119.8">OUT4</text>
<text x="240" y="116.6">COM2</text>
<text x="196" y="136.5">OUT1_1</text>
<text x="238.7" y="135.5">OUT1_2</text>
<text x="277.3" y="137.9">OCS2.0</text>
<text x="273.4" y="142.9">InOut Module</text>
<text x="30.1" y="155.4">COM1</text>
<text x="85.5" y="150.1">IN3</text>
<text x="158.7" y="150.2">EXT_Eingang 3</text>
<text x="196" y="152.4">OUT2_1</text>
<text x="238.7" y="151.4">OUT2_2</text>
<text x="85.5" y="160.7">IN4</text>
<text x="158.6" y="160.8">EXT_Eingang 4</text>
<text x="30.1" y="166">COM1</text>
<text x="84.2" y="171.3">IN7</text>
<text x="160.2" y="171.3">EXT_Eingang 7</text>
<text x="30.1" y="176.5">COM1</text>
<text x="84.2" y="181.9">IN8</text>
<text x="160.3" y="181.9">EXT_Eingang 8</text>
<text x="30.1" y="187.1">COM1</text>
<text x="224.7" y="212.2">Ausgang 4</text>
<text x="224.8" y="215.7">Ausgang 3</text>
<text x="296.5" y="212.2">OUT4</text>
<text x="296.5" y="215.7">OUT3</text>
<text x="224.7" y="219.3">Ausgang 2</text>
<text x="296.5" y="219.3">OUT2</text>
<text x="224.8" y="222.8">Ausgang 1</text>
<text x="296.5" y="222.8">OUT1</text>
<text x="151.5" y="234.8">COM1</text>
<text x="296.1" y="236.6">COM2</text>
<text x="15.5" y="244">EXT_Eingang 8</text>
<text x="84.8" y="243.6">Ausgang 1</text>
<text x="15.6" y="251">EXT_Eingang 6</text>
<text x="15.6" y="247.5">EXT_Eingang 7</text>
<text x="84.8" y="250.6">Ausgang 3</text>
<text x="84.9" y="247.1">Ausgang 2</text>
<text x="15.6" y="254.6">EXT_Eingang 5</text>
<text x="84.9" y="254.2">Ausgang 4</text>
<text x="151.5" y="257.7">COM2</text>
<text x="17.1" y="261.6">EXT_Eingang 3</text>
<text x="17.2" y="258.1">EXT_Eingang 4</text>
<text x="16.3" y="268.6">EXT_Eingang 1</text>
<text x="17" y="265">EXT_Eingang 2</text>
</g>
<g font-size="3.9" fill="#800">
<text x="190.9" y="261.1">TITLE:</text>
<text x="319.5" y="265.7">REV:</text>
<text x="227.8" y="275.3">Company:</text>
<text x="319.1" y="275.9">Sheet: 1/1</text>
<text x="227.8" y="282.9">Date:</text>
<text x="276.8" y="283">Drawn By: timoa</text>
</g>
<g font-size="3.2" fill="#800">
<text x="41.6" y="6.9">1</text>
<text x="110.8" y="6.9">2</text>
<text x="179.9" y="6.9">3</text>
<text x="249.1" y="6.9">4</text>
<text x="4.1" y="42">A</text>
<text x="346.3" y="42">A</text>
<text x="4.1" y="111.1">B</text>
<text x="346.3" y="111.1">B</text>
<text x="4.1" y="180.3">C</text>
<text x="346.3" y="180.3">C</text>
<text x="4.1" y="249.4">D</text>
<text x="346.3" y="249.4">D</text>
<text x="41.6" y="287.7">1</text>
<text x="110.8" y="287.7">2</text>
<text x="179.9" y="287.7">3</text>
<text x="249.1" y="287.7">4</text>
</g>
<g font-size="3.2" fill="#000080">
<text x="222.5" y="22.4">KF250-3.5-6P-1</text>
<text x="222.5" y="19.3">CN1</text>
<text x="121.1" y="24.8">LED1</text>
<text x="121.1" y="28.3">LED2</text>
<text x="135" y="24.8">IN6</text>
<text x="135" y="28.3">IN5</text>
<text x="299.6" y="28.3">K1</text>
<text x="121.1" y="31.9">LED3</text>
<text x="121.1" y="35.4">LED4</text>
<text x="135" y="31.9">IN2</text>
<text x="135" y="35.4">IN1</text>
<text x="299.6" y="31.4">HF32F/005-HS3</text>
<text x="222.5" y="40.4">CN2</text>
<text x="117.8" y="45.5">ELQ3H4(TA)-G</text>
<text x="117.8" y="42.4">U1</text>
<text x="222.5" y="43.6">KF250-3.5-6P-1</text>
<text x="64.4" y="53">SS-12D02-VG4</text>
<text x="45.5" y="54.8">R5</text>
<text x="45.5" y="58.3">R6</text>
<text x="59.9" y="54.7">SW1</text>
<text x="299.6" y="58.2">K2</text>
<text x="45.5" y="65.3">R7</text>
<text x="59.9" y="65.3">SW2</text>
<text x="64.4" y="63.6">SS-12D02-VG4</text>
<text x="222.5" y="64.7">KF250-3.5-6P-1</text>
<text x="222.5" y="61.6">CN3</text>
<text x="299.6" y="61.4">HF32F/005-HS3</text>
<text x="45.5" y="68.9">R8</text>
<text x="45.5" y="75.9">R9</text>
<text x="59.9" y="75.9">SW3</text>
<text x="64.4" y="74.2">SS-12D02-VG4</text>
<text x="45.5" y="79.5">R10</text>
<text x="222.5" y="82.8">CN4</text>
<text x="45.5" y="86.5">R11</text>
<text x="59.9" y="86.5">SW4</text>
<text x="64.4" y="84.7">SS-12D02-VG4</text>
<text x="222.5" y="85.9">KF250-3.5-6P-1</text>
<text x="45.5" y="90">R12</text>
<text x="222.5" y="107.1">KF250-3.5-6P-1</text>
<text x="222.5" y="103.9">CN5</text>
<text x="121.1" y="123.6">LED5</text>
<text x="135" y="123.6">IN8</text>
<text x="281.9" y="124.9">OCS2.0_INOUTMODULE</text>
<text x="281.9" y="121.7">U2</text>
<text x="121.1" y="130.6">LED7</text>
<text x="121.1" y="127.1">LED6</text>
<text x="135" y="130.6">IN4</text>
<text x="135" y="127.1">IN7</text>
<text x="220.7" y="130">KF250-3.5-2P-1</text>
<text x="220.7" y="126.9">CN6</text>
<text x="121.1" y="134.2">LED8</text>
<text x="135" y="134.2">IN3</text>
<text x="117.8" y="141.2">U3</text>
<text x="220.7" y="142.7">CN7</text>
<text x="117.8" y="144.3">ELQ3H4(TA)-G</text>
<text x="220.7" y="145.9">KF250-3.5-2P-1</text>
<text x="47.3" y="153.5">R17</text>
<text x="61.7" y="153.5">SW5</text>
<text x="66.2" y="151.8">SS-12D02-VG4</text>
<text x="47.3" y="157.1">R18</text>
<text x="47.3" y="164.1">R19</text>
<text x="47.3" y="167.7">R20</text>
<text x="61.7" y="164.1">SW6</text>
<text x="66.2" y="162.4">SS-12D02-VG4</text>
<text x="66.2" y="172.9">SS-12D02-VG4</text>
<text x="47.3" y="174.7">R21</text>
<text x="47.3" y="178.2">R22</text>
<text x="61.7" y="174.7">SW7</text>
<text x="47.3" y="185.3">R23</text>
<text x="61.7" y="185.3">SW8</text>
<text x="66.2" y="183.5">SS-12D02-VG4</text>
<text x="47.3" y="188.8">R24</text>
<text x="234.9" y="196">LED10</text>
<text x="234.9" y="192.5">LED9</text>
<text x="249.7" y="196">OUT3</text>
<text x="249.7" y="192.5">OUT4</text>
<text x="234.9" y="203.1">LED12</text>
<text x="234.9" y="199.6">LED11</text>
<text x="249.7" y="203.1">OUT1</text>
<text x="249.7" y="199.6">OUT2</text>
<text x="273" y="202.8">U4</text>
<text x="273" y="206">ULN2003_C557873</text>
<text x="137.6" y="225.4">COM1 Select</text>
<text x="137.6" y="222.3">JP1</text>
<text x="61.4" y="231.1">H1</text>
<text x="61.4" y="234.2">DS1023-2*10SF11</text>
<text x="137.6" y="245.3">JP2</text>
<text x="137.6" y="248.4">COM2 Select</text>
</g>
<g font-size="3.2" fill="#00f">
<text x="220.1" y="26.8">1</text>
<text x="223.6" y="28.6">12</text>
<text x="229.5" y="26.8">2</text>
<text x="220.1" y="30.3">3</text>
<text x="220.1" y="33.9">5</text>
<text x="223.6" y="32.1">34</text>
<text x="223.6" y="35.6">56</text>
<text x="229.5" y="33.9">6</text>
<text x="229.5" y="30.3">4</text>
<text x="220.1" y="48">1</text>
<text x="229.5" y="48">2</text>
<text x="105.6" y="49.7">1</text>
<text x="132.3" y="49.7">16</text>
<text x="220.1" y="51.5">3</text>
<text x="223.6" y="49.7">12</text>
<text x="223.6" y="53.3">34</text>
<text x="229.5" y="51.5">4</text>
<text x="105.6" y="56.8">2</text>
<text x="132.3" y="56.8">15</text>
<text x="220.1" y="55">5</text>
<text x="223.6" y="56.8">56</text>
<text x="229.5" y="55">6</text>
<text x="105.6" y="60.3">3</text>
<text x="132.3" y="60.3">14</text>
<text x="105.6" y="67.4">4</text>
<text x="105.6" y="70.9">5</text>
<text x="132.3" y="70.9">12</text>
<text x="132.3" y="67.4">13</text>
<text x="220.1" y="69.1">1</text>
<text x="223.6" y="70.9">12</text>
<text x="229.5" y="69.1">2</text>
<text x="105.6" y="78">6</text>
<text x="132.3" y="78">11</text>
<text x="220.1" y="72.7">3</text>
<text x="220.1" y="76.2">5</text>
<text x="223.6" y="74.4">34</text>
<text x="223.6" y="78">56</text>
<text x="229.5" y="76.2">6</text>
<text x="229.5" y="72.7">4</text>
<text x="105.6" y="81.5">7</text>
<text x="132.3" y="81.5">10</text>
<text x="105.6" y="88.5">8</text>
<text x="132.3" y="88.5">9</text>
<text x="220.1" y="90.3">1</text>
<text x="220.1" y="93.8">3</text>
<text x="223.6" y="92.1">12</text>
<text x="223.6" y="95.6">34</text>
<text x="229.5" y="93.8">4</text>
<text x="229.5" y="90.3">2</text>
<text x="220.1" y="97.4">5</text>
<text x="223.6" y="99.1">56</text>
<text x="229.5" y="97.4">6</text>
<text x="220.1" y="111.5">1</text>
<text x="223.6" y="113.2">12</text>
<text x="229.5" y="111.5">2</text>
<text x="220.1" y="115">3</text>
<text x="220.1" y="118.5">5</text>
<text x="223.6" y="116.8">34</text>
<text x="229.5" y="118.5">6</text>
<text x="229.5" y="115">4</text>
<text x="223.6" y="120.3">56</text>
<text x="218.3" y="134.4">1</text>
<text x="221.8" y="136.2">12</text>
<text x="227.7" y="134.4">2</text>
<text x="105.6" y="148.5">1</text>
<text x="132.3" y="148.5">16</text>
<text x="105.6" y="155.6">2</text>
<text x="132.3" y="155.6">15</text>
<text x="218.3" y="150.3">1</text>
<text x="221.8" y="152">12</text>
<text x="227.7" y="150.3">2</text>
<text x="105.6" y="159.1">3</text>
<text x="132.3" y="159.1">14</text>
<text x="105.6" y="166.2">4</text>
<text x="132.3" y="166.2">13</text>
<text x="105.6" y="169.7">5</text>
<text x="132.3" y="169.7">12</text>
<text x="105.6" y="176.7">6</text>
<text x="132.3" y="176.7">11</text>
<text x="105.6" y="180.3">7</text>
<text x="132.3" y="180.3">10</text>
<text x="105.6" y="187.3">8</text>
<text x="132.3" y="187.3">9</text>
<text x="264.2" y="210.3">1</text>
<text x="264.2" y="213.8">2</text>
<text x="267.7" y="212">1B</text>
<text x="267.7" y="215.5">2B</text>
<text x="278.4" y="215.5">2C</text>
<text x="278.4" y="212">1C</text>
<text x="284.2" y="213.8">15</text>
<text x="284.2" y="210.3">16</text>
<text x="264.2" y="217.3">3</text>
<text x="264.2" y="220.8">4</text>
<text x="267.7" y="219.1">3B</text>
<text x="278.4" y="219.1">3C</text>
<text x="284.2" y="220.8">13</text>
<text x="284.2" y="217.3">14</text>
<text x="264.2" y="224.4">5</text>
<text x="264.2" y="227.9">6</text>
<text x="267.7" y="222.6">4B</text>
<text x="267.7" y="226.1">5B</text>
<text x="278.4" y="226.1">5C</text>
<text x="278.4" y="222.6">4C</text>
<text x="284.2" y="227.9">11</text>
<text x="284.2" y="224.4">12</text>
<text x="137.3" y="231.1">3</text>
<text x="264.2" y="231.4">7</text>
<text x="267.7" y="229.7">6B</text>
<text x="267.7" y="233.2">7B</text>
<text x="278.4" y="233.2">7C</text>
<text x="278.4" y="229.7">6C</text>
<text x="284.2" y="231.4">10</text>
<text x="52.7" y="238.5">1</text>
<text x="57.1" y="239.9">1</text>
<text x="67.8" y="239.9">2</text>
<text x="72.3" y="238.5">2</text>
<text x="137.3" y="238.1">1</text>
<text x="137.3" y="234.6">2</text>
<text x="264.2" y="235">8</text>
<text x="267.7" y="236.7">E</text>
<text x="275.3" y="236.7">COM</text>
<text x="284.2" y="235">9</text>
<text x="52.7" y="242">3</text>
<text x="52.7" y="245.5">5</text>
<text x="57.1" y="243.4">3</text>
<text x="67.8" y="243.4">4</text>
<text x="72.3" y="242">4</text>
<text x="72.3" y="245.5">6</text>
<text x="52.7" y="249.1">7</text>
<text x="57.1" y="246.9">5</text>
<text x="57.1" y="250.5">7</text>
<text x="67.8" y="246.9">6</text>
<text x="67.8" y="250.5">8</text>
<text x="72.3" y="249.1">8</text>
<text x="50.6" y="256.1">11</text>
<text x="52.7" y="252.6">9</text>
<text x="57.1" y="254">9</text>
<text x="57.1" y="257.5">11</text>
<text x="65.8" y="254">10</text>
<text x="65.8" y="257.5">12</text>
<text x="72.3" y="252.6">10</text>
<text x="72.3" y="256.1">12</text>
<text x="137.3" y="254">3</text>
<text x="137.3" y="257.5">2</text>
<text x="50.6" y="259.6">13</text>
<text x="50.6" y="263.2">15</text>
<text x="57.1" y="261.1">13</text>
<text x="65.8" y="261.1">14</text>
<text x="72.3" y="259.6">14</text>
<text x="72.3" y="263.2">16</text>
<text x="137.3" y="261.1">1</text>
<text x="50.6" y="266.7">17</text>
<text x="57.1" y="264.6">15</text>
<text x="57.1" y="268.1">17</text>
<text x="65.8" y="264.6">16</text>
<text x="65.8" y="268.1">18</text>
<text x="72.3" y="266.7">18</text>
<text x="50.6" y="270.2">19</text>
<text x="57.1" y="271.6">19</text>
<text x="65.8" y="271.6">20</text>
<text x="72.3" y="270.2">20</text>
</g>
<g font-size="3.2">
<text x="285.5" y="39.2">4</text>
<text x="315.7" y="39.2">3</text>
<text x="285.5" y="46.2">1</text>
<text x="315.7" y="46.2">2</text>
<text x="285.5" y="69.1">4</text>
<text x="315.7" y="69.1">3</text>
<text x="285.5" y="76.2">1</text>
<text x="315.7" y="76.2">2</text>
</g>
<g font-size="2.5" fill="#000080">
<text x="110.5" y="28.1">R2</text>
<text x="110.5" y="24.5">R1</text>
<text x="115.8" y="29.8">2k</text>
<text x="115.8" y="26.3">2k</text>
<text x="110.5" y="35.1">R4</text>
<text x="110.5" y="31.6">R3</text>
<text x="115.8" y="33.4">2k</text>
<text x="115.8" y="36.9">2k</text>
<text x="50.6" y="56.3">1k</text>
<text x="50.6" y="59.8">1k</text>
<text x="50.6" y="66.9">1k</text>
<text x="50.6" y="70.4">1k</text>
<text x="50.6" y="77.5">1k</text>
<text x="50.6" y="81">1k</text>
<text x="50.6" y="88">1k</text>
<text x="50.6" y="91.6">1k</text>
<text x="110.5" y="123.3">R13</text>
<text x="115.8" y="125.1">2k</text>
<text x="110.5" y="130.4">R15</text>
<text x="110.5" y="126.8">R14</text>
<text x="115.8" y="128.6">2k</text>
<text x="110.5" y="133.9">R16</text>
<text x="115.8" y="135.7">2k</text>
<text x="115.8" y="132.1">2k</text>
<text x="52.3" y="155.1">1k</text>
<text x="52.3" y="158.6">1k</text>
<text x="52.3" y="165.7">1k</text>
<text x="52.3" y="169.2">1k</text>
<text x="52.3" y="176.2">1k</text>
<text x="52.3" y="179.8">1k</text>
<text x="52.3" y="186.8">1k</text>
<text x="52.3" y="190.3">1k</text>
<text x="225.2" y="188.6">R25</text>
<text x="230.5" y="190.3">2k</text>
<text x="225.2" y="195.6">R27</text>
<text x="225.2" y="192.1">R26</text>
<text x="230.5" y="197.4">2k</text>
<text x="230.5" y="193.9">2k</text>
<text x="225.2" y="199.2">R28</text>
<text x="230.5" y="200.9">2k</text>
</g>
<g font-size="2.5" fill="#00f">
<text x="63" y="55">1</text>
<text x="63" y="58.6">3</text>
<text x="80.4" y="56.8">2</text>
<text x="63" y="65.6">1</text>
<text x="63" y="69.1">3</text>
<text x="80.4" y="67.4">2</text>
<text x="63" y="76.2">1</text>
<text x="80.4" y="78">2</text>
<text x="63" y="79.7">3</text>
<text x="63" y="86.8">1</text>
<text x="80.4" y="88.5">2</text>
<text x="63" y="90.3">3</text>
<text x="64.8" y="153.8">1</text>
<text x="82.2" y="155.6">2</text>
<text x="64.8" y="157.3">3</text>
<text x="64.8" y="164.4">1</text>
<text x="64.8" y="167.9">3</text>
<text x="82.2" y="166.2">2</text>
<text x="64.8" y="175">1</text>
<text x="64.8" y="178.5">3</text>
<text x="82.2" y="176.7">2</text>
<text x="64.8" y="185.6">1</text>
<text x="64.8" y="189.1">3</text>
<text x="82.2" y="187.3">2</text>
</g>
</svg>
